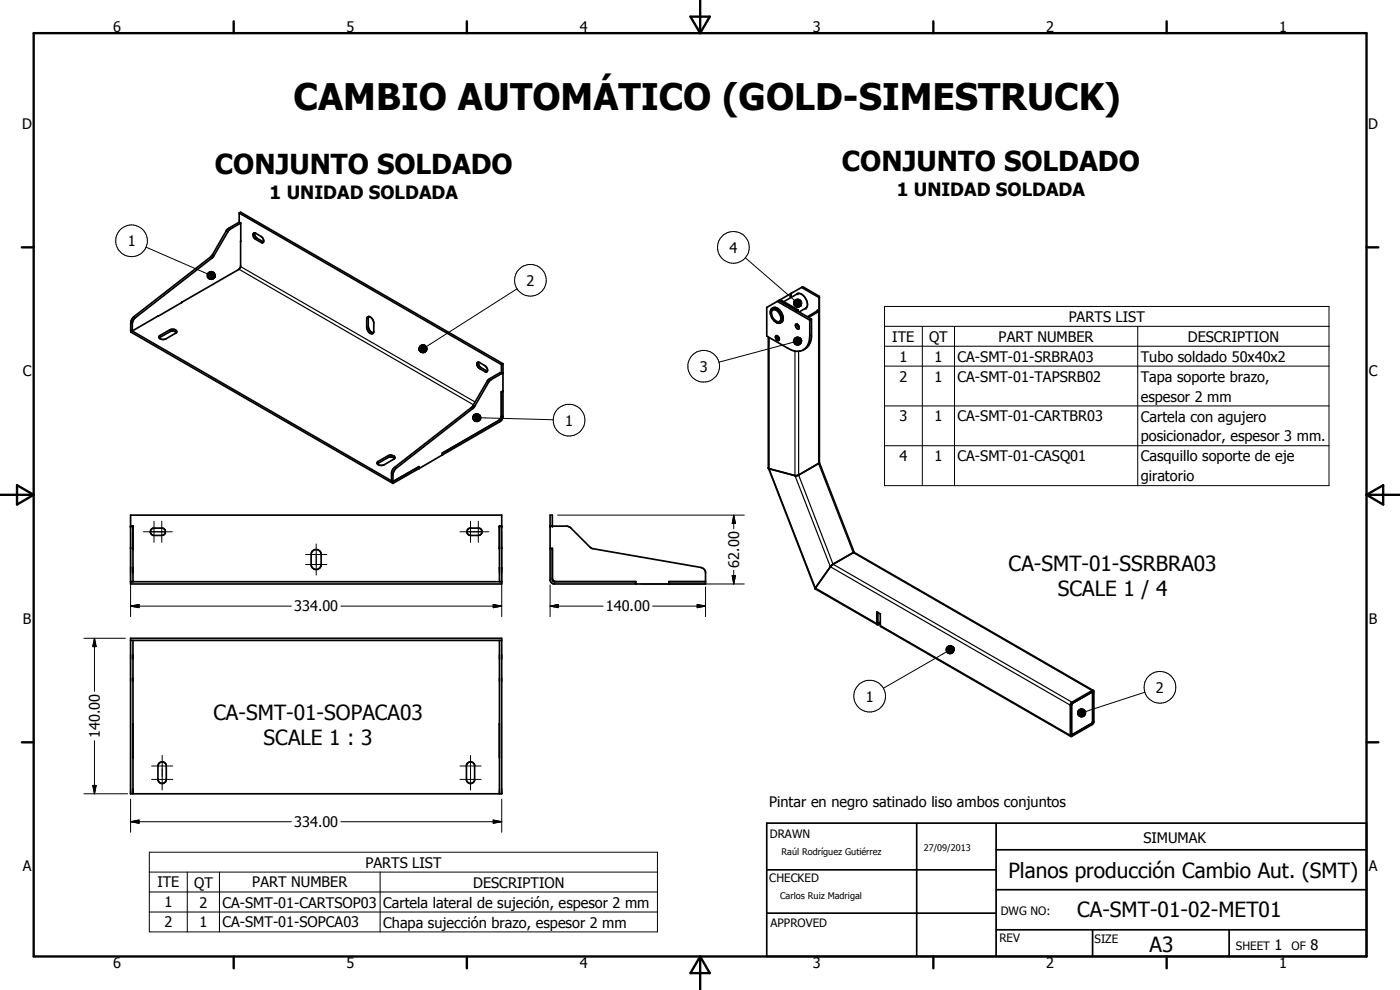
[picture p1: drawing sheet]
<svg xmlns="http://www.w3.org/2000/svg" width="420mm" height="297mm" viewBox="0 0 420 297" stroke-linecap="round" stroke-linejoin="round" font-family="sans-serif">
<g fill="none" stroke="#000" stroke-width=".51">
<path d="M71.8 66.7l-3.7 2.2-4.4 7.6-.6 .7-23.3 18.2-.6 1.5v2.7l78.7 45.4M71.8 63.9v2.7l.5 .3M71.8 63.9l78.7 45.5M71.8 63.9l.4-.2 78.7 45.4M72.3 66.9l-.1 13-.4 .8-24.3 14.2M72.3 66.9l-3.7 2.3-4.8 8.1-23.3 18.2-.8 1.4v2.4M76.1 70h.6l1.6 1a1.25 1.25 0 0 1 .6 1.8l-2.2-1a1.41 1.41 0 0 1-.6-1.8zM76.4 69.9l.1 .8 .4 .5 2.2 1.4M39.2 99.1h.1M39.2 99.1l78.7 45.4M39.2 99l.5 .3M47.4 94.8l.1 .1"/>
<path d="M47.5 94.9l-7.8 4.4M52.9 99.8a1.64 1.64 0 0 0-2-.2l-3.1 1.8M110.1 95.3a1.24 1.24 0 0 1 1.9 .9l.2 .5-.1 3.1a.99 .99 0 0 1-1 .3 .99 .99 0 0 1-.7-.9l-.3-.8zM110.6 95v3.1a1.86 1.86 0 0 0 1.5 1.8M231.4 92.8a1.46 1.46 0 0 1 2.3 .5 2.5 2.5 0 0 1 .4 3.6 2.47 2.47 0 0 1-2.5-1.6l-.4-1.4zM231.7 92.5a2.26 2.26 0 0 1 3.1 1.8 1.86 1.86 0 0 1-.6 2.6M231.7 93.2l.2-.2a2.23 2.23 0 0 1 2.4 2l.1 .6a1 1 0 0 1-.8 1 1 1 0 0 1-1.1-.6 2.52 2.52 0 0 1-.8-2.8zM233.3 90.4l-3.2 1.8v8.6l6.4 3.7a4.4 4.4 0 0 0 4.6 .4M233.3 90.4l9.7 5.7M233.8 90.1l4.8 2.8M233.8 90.1l-.5 .3M233.8 90.1l9.7 5.7"/>
<path d="M234.2 89.9l-.4 .2M234.2 89.9l5.3 3.1M238.6 92.9l.1 .1M238.6 92.9l.5 .3 .2-.2M238.7 93h.4M238.7 93h.6M238.8 97.3h.1a.89 .89 0 0 1 .8 .5 .89 .89 0 0 1-.1 .9 1.06 1.06 0 0 1-.8-1.4zM239.3 97.3l.2 .7 .3 .3M239.3 93v.3M239.3 97.3v.4M239.5 93v.4M239.5 93h-.2"/>
<path d="M239.5 88.1l-.4 .2M239.5 88.1a3.3 3.3 0 0 1 2.6 4.1l-.5 .4M239.5 88.1l-4.3 2.4M240.6 86.2l-6.4 3.7M240.6 86.2l.3-.2 5 3.1v49.7M240.6 86.2l5.2 3.1M242 92.4l-2.2 1.2M243 96.1l-.1 6.3a4 4 0 0 1-1.8 2.5M243.5 95.8v5.2a4.2 4.2 0 0 1-2.4 3.9M243.5 95.8l-.5 .3M245.8 93.4l-3.2 1.8M245.8 89.3v4.1"/>
<path d="M245.8 93.4l-.5-.3 .1 .1-3.1 1.8M245.8 93.4h.1M245.9 89.2l-.1 .1M47.9 100.8l3-1.8a1.38 1.38 0 0 1 2.1 .6l-.1 .3-3 1.7a1.58 1.58 0 0 1-2.2-.4zM143.3 108.8h.6l1.6 .9a1.09 1.09 0 0 1 .4 1.9l-2-1a1.45 1.45 0 0 1-.6-1.8zM143.6 108.7a1.71 1.71 0 0 0 .7 1.6l2 1M150.4 117.6v7.5l-.6 1M150.4 117.6h.1M150.4 117.6l.5-.3-.4 .3M150.5 117.6v7.6l-.2 .6-17.5 10.1v.6M150.5 112.1l-.5-.3-3.6 2.3-4.8 8.1-23.2 18-.5 .6-.4 1.1v2.3l.4 .3M150.5 109.4v2.7"/>
<path d="M150.9 109.1v16l-.2 .8-.7 .6-17.2 10M150.9 111.8l-4 2.5-4.9 8.2-23.3 18.1-.7 1.3-.1 3.1M150.9 111.8l-.4 .3M150.9 109.1l-.4 .3M230.6 101.1v39.3l8.3 2.3 .8-.2 6.2-3.7M232.8 100.8a.82 .82 0 0 1 .9 .4 .82 .82 0 0 1-.1 1 1 1 0 0 1-.8-1.4zM233.2 100.8l.3 .7 .4 .4M113.2 138.7l3.2-1.9a1.28 1.28 0 0 1 2.1 .6l-3.2 2a1.5 1.5 0 0 1-2.1-.4zM118.4 137.6l-.5-.4h-1.3l-3.3 2M125.7 140h.1M125.8 140v.6M125.8 140l-7.9 4.5"/>
<path d="M132.8 136.5l-7 4.1M245.9 138.8l10.5 26.9M39.2 154.6h111.4v20.6h-111.4zM39.2 157.9h.7v16.6M45.5 158.7l.7-.2h2.3a1.1 1.1 0 0 1 1.1 1.1 1.1 1.1 0 0 1-1.1 1.1h-2.3a1.12 1.12 0 0 1-1-.8 1.12 1.12 0 0 1 .3-1.2zM125.7 140.6l-7.8 4.4M125.7 140.5l.1 .1M140.5 158.7l.7-.2h2.3a1.1 1.1 0 0 1 1.1 1.1 1.1 1.1 0 0 1-1.1 1.1h-2.3a1.12 1.12 0 0 1-1-.8 1.12 1.12 0 0 1 .3-1.2zM149.9 157.9v16.6M150.6 157.9h-.8l.1 6.7M165.1 157.9h5l1 .3 6.6 6.4 32.7 5.7 .7 .3 .6 1v3.6h-45.3a1.31 1.31 0 0 1-1.3-1.3v-19.3h.7v3.3M230.6 140.5l14 36.1"/>
<path d="M39.2 174.5h111.4M93.8 165.3a1.51 1.51 0 0 1 1.6-.3 1.51 1.51 0 0 1 1 1.4v3a1.5 1.5 0 0 1-1.5 1.5 1.5 1.5 0 0 1-1.5-1.5v-3zM165.1 164.5h.7v9.5l.3 .5h24.7v.7M165.1 164.6h.7M165.8 173.5l.3 .8 .5 .2M190.7 174.5v.7M200.8 174.5v.7M211.7 174.5h-11v.7M39.2 191.5h111.4v46.7h-111.4zM39.2 192.2h111.4M39.9 192.2v46M149.9 192.2v46"/>
<path d="M263.3 187.4l-18.7-10.7 5.1-7.2 6.5-3.8 71.9 41.5M263.3 187.4l-.2-.3v-3.5l1.1 .6 .1 3.8 57 32.9M263.5 183.8l.1 3.2M263.6 187h.1M264.2 186.6l-.6 .4M264.2 187.1l-.9 .3M149.9 217.2v10M321.6 211.3v.1M321.6 211.1l6.3-3.5v9.1l-.1 .3-6.2 3.5zM327.7 207.6l.1 .1M327.7 207.7l.2 .2v8.6l-.3 .6M327.7 207.7l-5.8 3.3-.3 .5"/>
<path d="M328.1 207.2l.2 .3v9l-.2 .5-6.4 3.9h-.4M328.1 207.2l-.2-.1-6.2 3.6-.4 .5v9.7M47.8 228.9a1.25 1.25 0 0 1 1.4-.2 1.25 1.25 0 0 1 .7 1.1v4a1.25 1.25 0 0 1-1.2 1.3 1.25 1.25 0 0 1-1.3-1.3v-4zM140.4 228.9a1.27 1.27 0 0 1 2 .7v4.5a1.26 1.26 0 0 1-1.2 1 1.26 1.26 0 0 1-1.2-1v-4.5zM321.6 220.3h.3M230.1 247h180v40h-180zM275.1 247v40M298.9 255h111.2M298.9 247v40M230.1 274h68.8M230.1 261h68.8M298.9 279h111.2"/>
<path d="M298.9 267h111.2M327.9 279v8M368.9 279v8"/>
</g>
<g fill="none" stroke="#000" stroke-width=".35">
<path d="M63.1 77.2l.5 .3M63.7 76.5l.5 .2M67.8 69.3l.6 .3M68.7 68.5l.5 .2M72.2 80l70.4 40.6M77.2 71.5l-.5 .3M78.8 72.5l-.5 .2M39.2 96.9l.5 .3M40.2 95l.5 .3M50.9 99v.6M71.7 80.8l70.4 40.7M110.5 95.5l-.4 .2"/>
<path d="M110.5 97.9l-.4 .3M237.2 88.2v1.2M237.5 88v1.2M239.7 97.7v.5M245.3 93.1v.2M245.6 93.5v45.6l10.5 26.7 71.6 41.4M48.1 100.6v.6M144.3 110.3l-.4 .3M146 111.3l-.5 .2M146.1 114.5l.5 .3M147 113.6l.4 .3M230.8 101.3v39.3l13.9 35.8 18.4 10.7"/>
<path d="M238.6 105.3v37.4l10.6 27.4 72 41.5M239.7 105.4v37.1l10.3 26.8 71.7 41.4M243.5 100.5l-.5 .3M113.5 138.4v.6M116.4 136.8v.5M141.4 122.3l.4 .3M142 121.6l.5 .3M149.9 126l.1 .5M150.9 124.9l-.5 .2M117.5 142.1l.4 .3M118.4 140.2l.5 .3M263.5 186.9h.2"/>
<path d="M264.2 187.7l57 32.9M321.6 211.6h.1M321.9 211h.1M327.5 207.8h.1M327.7 217h.1M327.7 207.6l.2 .1M327.9 216.7h.1M321.6 220.4l.1 .1M321.6 220.1h.1"/>
</g>
<g fill="#000">
<circle cx="239.5" cy="88.1" r=".25"/>
<circle cx="242" cy="92.4" r=".25"/>
<circle cx="150.9" cy="111.8" r=".25"/>
<circle cx="150.9" cy="117.3" r=".25"/>
<circle cx="132.8" cy="135.9" r=".25"/>
<circle cx="165.1" cy="157.9" r=".25"/>
<circle cx="165.8" cy="157.9" r=".25"/>
<circle cx="39.9" cy="164.6" r=".25"/>
<circle cx="39.9" cy="217.2" r=".25"/>
<circle cx="39.9" cy="227.2" r=".25"/>
<circle cx="321.6" cy="220.5" r=".25"/>
</g>
<g fill="none" stroke="#000" stroke-width=".3">
<path d="M43.8 74.2l18.4 8M223.7 77.3l14.8 12.8M62.1 82.5l2.4 .7-2.4-.4zM62.1 82.8l2.4 .4-2.3-.1zM62.2 82.3l2.3 .9-2.4-.7zM62.2 83.1l2.3 .1-2.2 .1zM62.2 83.2h2.3M62.3 82l2.2 1.2-2.3-.9zM62.3 83.3l2.2-.1-2 .3zM62.4 81.8l.2-.1 1.9 1.5zM62.4 81.8l2.1 1.4-2.2-1.2zM62.5 83.5l2-.3-1.8 .5z"/>
<path d="M62.6 81.7l.3-.2 1.6 1.7zM62.7 83.7l1.8-.5-1.6 .6zM62.9 81.5l.2-.1 1.4 1.8zM62.9 83.8l1.6-.6zM63.1 81.4h.3l1.1 1.8zM63.2 83.9l1.3-.7-1.1 .7zM63.4 81.4h.3l.8 1.8zM63.4 83.9l1.1-.7zM63.7 81.4l.2 .1 .6 1.7zM63.7 83.9l.8-.7zM63.9 81.5l.3 .2 .3 1.5zM64 83.7l.5-.5z"/>
<path d="M64.2 81.7l.3 1.5zM64.3 81.9l.2 1.3zM64.5 82.1v1.1zM64.5 83.2l-.3 .4zM64.5 83.2l-.1 .2zM64.5 82.3v.9zM64.6 82.6l-.1 .6zM155.2 86.7l-27.2 17.3M238.2 90.7l2.1 1.1-2.1-.8zM238.2 91l2.1 .8-2.1-.5zM238.2 91.3l2.1 .5-2-.3zM238.2 90.5l2.1 1.3-2.1-1.1z"/>
<path d="M238.3 91.5l2 .3-1.9-.1zM238.3 91.7h2M238.3 90.2l.2-.2 1.8 1.8zM238.3 90.2l2 1.6-2.1-1.3zM238.4 91.7l1.9 .1-1.7 .1zM238.5 90l.2-.1 1.6 1.9zM238.6 92.9l.5 .3zM238.6 92.9l.5 .3 .2-.2-.6-.1M238.6 92.9h.1M238.6 91.9l1.7-.1zM238.7 92.9l.4 .3zM238.7 92.9h.1"/>
<path d="M238.7 93l.4 .2zM238.7 89.9l.3-.1 1.3 2zM238.8 93l.3 .2zM238.8 92.1l1.5-.3zM238.8 93h.1M238.9 93l.2 .2zM239 93l.1 .2zM239 93h.1M239 89.8l.3-.1 1 2.1zM239.1 93v.2zM239.1 92.2l1.2-.4zM239.1 93h.1"/>
<path d="M239.2 93l-.1 .2zM239.2 93h.1M239.3 89.7h.3l.7 2.1zM239.3 93l-.2 .2zM239.3 93h.1M239.3 92.2l1-.4zM239.6 89.7l.2 .1 .5 2zM239.6 92.2l.7-.4zM239.8 89.8l.2 .1 .3 1.9zM239.9 92.1l.4-.3zM240 89.9l.2 .1 .1 1.8zM240.1 91.9l.2-.1z"/>
<path d="M240.2 90l.2 .3-.1 1.5zM240.4 90.3l-.1 1.5zM240.5 90.5l-.2 1.3zM240.6 91.3l-.3 .5zM240.6 91.1l-.3 .7zM240.6 90.8l-.3 1zM265.5 91.9h133.4v53.8h-133.4zM265.5 97.9h133.4M276.8 97.9v47.8M286.5 97.9v47.8M341.4 97.9v47.8M125.7 104.5l.2 .8z"/>
<path d="M125.7 104.8l.2 .5zM125.8 104.3l.1 1zM125.8 105.1l.1 .2zM125.9 105.3l.4 .4zM125.9 105.3l.6 .5zM125.9 105.3l.9 .6zM125.9 105.3l1.2 .6zM125.9 105.3l1.4 .5zM125.9 105.3l1.7 .4-.3 .1zM125.9 105.3l1.9 .3-.2 .1zM125.9 105.3l2.1 .1-.2 .2zM125.9 105.3l2.2-.1-.1 .2z"/>
<path d="M125.9 105.3l2.3-.4-.1 .3zM125.9 105.3l2.3-.7v.3zM125.9 105.3l2.3-.9v.2zM125.9 105.3l2.2-1.2 .1 .3zM125.9 105.3l2-1.4 .2 .2zM125.9 105.3l1.8-1.6 .2 .2zM125.9 104v1.3zM125.9 105.5h2.1M125.9 105.3h2.2M126 103.8l.2-.2-.3 1.7zM126 103.8l-.1 1.5zM126.2 103.6l.2-.1-.5 1.8z"/>
<path d="M126.4 103.5l.3-.1-.8 1.9zM126.7 103.4h.3l-1.1 1.9zM127 103.4h.3l-1.4 1.9zM127.3 103.4l.2 .1-1.6 1.8zM127.5 103.5l.2 .2-1.8 1.6zM238.1 102.3l2.5-.3-2.5 .5zM238.1 102.1h2.5M238.1 102.5l2.5-.5-2.4 .8zM238.2 102h2.4l-2.5 .3zM238.2 102.7l-22.4 6M238.2 101.9h2.4M238.2 102.8l2.4-.8-2.3 1z"/>
<path d="M238.2 101.8l2.4 .2h-2.4zM238.3 103l2.3-1-2.1 1.3zM238.4 101.5l.2-.2 2 .7zM238.4 101.5l2.2 .5-2.4-.2zM238.5 103.3l2.1-1.3-1.9 1.4zM238.6 101.3l.2-.1 1.8 .8zM238.7 103.4l1.9-1.4-1.7 1.5zM238.8 101.2l.3-.1 1.5 .9zM238.9 103.5l1.7-1.5-1.4 1.6zM239.1 101.1h.2l1.3 .9zM239.3 101.1l1.3 .9zM239.6 101.1l1 .9z"/>
<path d="M239.8 101.2l.8 .8zM240.1 101.3l.5 .7zM240.3 101.6l.3 .4zM240.6 102l-1.1 1.6h-.3zM240.6 102l-.9 1.5-.2 .1zM240.6 102l-.6 1.4-.3 .1zM240.6 102l-.6 1.4zM240.6 102l-.4 1.3zM240.6 102l-.2 1zM240.6 102l-.1 .8zM240.6 102v.5zM240.6 102v.3z"/>
<path d="M265.5 103.9h133.4M265.5 109.9h133.4M141.9 125.3l.1 .5zM141.9 125.3l.2 .7zM141.9 125.3l.4 .9zM141.9 125.3l.6 1.1zM141.9 125.3l.8 1.2zM141.9 125.3l1.1 1.2h-.3zM141.9 125.3l1.4 1.2h-.3zM141.9 125.3l1.6 1.2h-.2zM141.9 125.3l1.9 1.1-.3 .1zM141.9 125.3l2.1 .9-.2 .2z"/>
<path d="M141.9 125.3l2.3 .7-.2 .2zM141.9 125.3l2.4 .4-.1 .3zM141.9 125.3l2.4 .2v.2zM141.9 125.3l2.4-.1v.3zM141.9 125.3l2.4-.3v.2zM141.9 125.3l2.3-.6 .1 .3zM141.9 125.3l2.1-.8 .2 .2zM141.9 125.3l1.9-1 .2 .2zM141.9 125.3l1.7-1.1 .2 .1zM141.9 125.3l1.4-1.2 .3 .1zM141.9 125v.3zM141.9 125.3l24.1 .6"/>
<path d="M141.9 125.1h2.4M142 124.8l-.1 .5zM142.1 124.5l-.2 .8zM142.3 124.3l.3-.1-.7 1.1zM142.3 124.3l-.4 1zM142.6 124.2l.2-.1-.9 1.2zM142.8 124.1h.3l-1.2 1.2zM143.1 124.1h.2l-1.4 1.2zM265.5 121.8h133.4M265.5 133.7h133.4M39.2 159.4v25.6M43 159.6h8.7"/>
<path d="M46.2 156.4v6.3M48.5 156.4v6.3M138 159.6h8.7M141.2 156.4v6.3M143.5 156.4v6.3M150.6 159.4v25.6M167.3 154.6h56.1M220.2 154.6l.5 2.5h-1zM220.2 154.6v4.1M91.7 166.4h6.4M91.7 169.4h6.4M94.9 163.2v9.4"/>
<path d="M165.1 175.5v9.5M192.4 175.2h31M211.7 176.1v8.9M219.7 172.7h1l-.5 2.5zM220.2 171.1v4.1M25.2 191.5h12.4M28.4 191.5l.5 2.5h-1.1zM28.4 191.5v15.9M39.2 181.9l2.5-.5v.9zM39.2 181.9h48.2M102.3 181.9h48.3M148 181.4l2.6 .5-2.6 .4z"/>
<path d="M165.1 181.9l2.5-.5v.9zM165.1 181.9h15.9M195.9 181.9h15.8M209.2 181.4l2.5 .5-2.5 .4zM283.9 194.9l2.3-.6-2.3 .9zM283.9 194.6l2.3-.3-2.3 .6zM283.9 195.2l2.3-.9-2.2 1.2zM284 194.4l2.2-.1-2.3 .3zM284 195.5l2.2-1.2-2.1 1.4zM284 194.3h2.2M284 195.6l-18.9 10.9M284.1 194.2l.2-.2 1.9 .3z"/>
<path d="M284.1 194.2l2.1 .1-2.2 .1zM284.1 195.7l2.1-1.4-1.9 1.6zM284.3 195.9l1.9-1.6-1.7 1.7zM284.3 194l.3-.2 1.6 .5zM284.6 193.8l.2-.1 1.4 .6zM284.8 193.7l1.4 .6zM285.1 193.7l1.1 .6zM285.4 193.7l.8 .6zM285.6 193.8l.6 .5zM285.8 193.9l.4 .4zM286.2 194.3l-1.4 1.8-.3-.1zM286.2 194.3l-1.2 1.9-.2-.1z"/>
<path d="M286.2 194.3l-.9 1.9h-.3zM286.2 194.3l-.6 1.8-.3 .1zM286.2 194.3l-.4 1.7-.2 .1zM286.2 194.3l-.2 1.5-.2 .2zM286.2 194.3l-.2 1.5zM286.2 194.3v1.3zM286.2 194.3l.1 1.1zM286.2 194.3l.1 .8zM286.2 194.3l.2 .5zM286.2 194.3l.1 .3zM323.4 213.7l.1 .6zM323.4 214l.1 .3z"/>
<path d="M323.5 214.3l.2 .5zM323.5 214.3l.4 .6zM323.5 214.3l.7 .8zM323.5 214.3l.9 .8zM323.5 214.3l1.2 .8zM323.5 214.3l1.4 .8h-.2zM323.5 214.3l1.7 .7-.3 .1zM323.5 214.3l1.9 .5-.2 .2zM323.5 214.3l2.1 .4-.2 .1zM323.5 214.3l2.2 .1-.1 .3zM323.5 214.3l2.3-.1-.1 .2zM323.5 214.3l2.4-.4-.1 .3z"/>
<path d="M323.5 214.3l2.3-.6 .1 .2zM323.5 214.3l2.3-.9v.3zM323.5 214.3l2.1-1.2 .2 .3zM323.5 214.3l1.9-1.3 .2 .1zM323.5 214.3l1.7-1.5 .2 .2zM323.5 213.5v.8zM323.5 214.3h2.3M323.5 213.2l.3-.2-.3 1.3zM323.5 213.2v1.1zM323.8 213l.1-.1-.4 1.4zM323.9 212.9l.3-.2-.7 1.6zM324.2 212.7l.2-.1-.9 1.7z"/>
<path d="M324.4 212.6h.3l-1.2 1.7zM324.7 212.6l.3 .1-1.5 1.6zM325 212.7l.2 .1-1.7 1.5zM343.6 207.7l-17.8 5.8M25.2 238.2h13.1M27.8 235.7h1.1l-.5 2.5zM28.4 222.2v16M39.2 239.8v9.9M45.5 229.8h6.3M45.5 233.8h6.3M48.7 226.7v10.3M138 229.8h6.4"/>
<path d="M138 233.8h6.4M141.2 226.7v10.3M150.6 239.8v9.9M39.2 246.5l2.5-.5v1zM39.2 246.5h48.2M44.8 255.7h152.5v23.9h-152.5zM102.3 246.5h48.3M148 246l2.6 .5-2.6 .5zM44.8 261.7h152.5M44.8 267.6h152.5M44.8 273.6h152.5M56.2 261.7v17.9"/>
<path d="M65.9 261.7v17.9M114.1 261.7v17.9"/>
<circle cx="39.5" cy="72.3" r="4.8"/>
<circle cx="220.1" cy="74.2" r="4.8"/>
<circle cx="159.2" cy="84.1" r="4.8"/>
<circle cx="211.2" cy="109.9" r="4.8"/>
<circle cx="170.8" cy="126.1" r="4.8"/>
<circle cx="261" cy="208.9" r="4.7"/>
<circle cx="348.1" cy="206.2" r="4.8"/>
</g>
<g fill="#000">
<path d="M64.6 82.6l-.1 .6zM64.5 82.3v.9zM64.5 82.1v1.1zM64.3 81.9l.2 1.3zM64.2 81.7l.3 1.5zM63.9 81.5l.3 .2 .3 1.5zM63.7 81.4l.2 .1 .6 1.7zM63.4 81.4h.3l.8 1.8zM63.1 81.4h.3l1.1 1.8zM62.9 81.5l.2-.1 1.4 1.8zM62.6 81.7l.3-.2 1.6 1.7zM62.4 81.8l.2-.1 1.9 1.5z"/>
<path d="M62.4 81.8l2.1 1.4-2.2-1.2zM62.3 82l2.2 1.2-2.3-.9zM62.2 82.3l2.3 .9-2.4-.7zM62.1 82.5l2.4 .7-2.4-.4zM62.5 83.5l2-.3-1.8 .5zM62.7 83.7l1.8-.5-1.6 .6zM62.9 83.8l1.6-.6zM63.2 83.9l1.3-.7-1.1 .7zM63.4 83.9l1.1-.7zM63.7 83.9l.8-.7zM64 83.7l.5-.5zM64.5 83.2l-.3 .4z"/>
<path d="M64.5 83.2l-.1 .2zM238.6 92.9l.5 .3zM238.7 92.9l.4 .3zM238.7 93l.4 .2zM238.8 93l.3 .2zM239.3 93l-.2 .2zM239.2 93l-.1 .2zM239.1 93v.2zM239 93l.1 .2zM238.9 93l.2 .2zM240.6 91.3l-.3 .5zM240.6 91.1l-.3 .7z"/>
<path d="M240.6 90.8l-.3 1zM240.5 90.5l-.2 1.3zM240.4 90.3l-.1 1.5zM240.2 90l.2 .3-.1 1.5zM240 89.9l.2 .1 .1 1.8zM239.8 89.8l.2 .1 .3 1.9zM239.6 89.7l.2 .1 .5 2zM239.3 89.7h.3l.7 2.1zM239 89.8l.3-.1 1 2.1zM238.7 89.9l.3-.1 1.3 2zM238.5 90l.2-.1 1.6 1.9zM238.3 90.2l.2-.2 1.8 1.8z"/>
<path d="M238.3 90.2l2 1.6-2.1-1.3zM238.2 90.5l2.1 1.3-2.1-1.1zM238.2 90.7l2.1 1.1-2.1-.8zM238.2 91l2.1 .8-2.1-.5zM238.2 91.3l2.1 .5-2-.3zM238.4 91.7l1.9 .1-1.7 .1zM238.6 91.9l1.7-.1zM238.8 92.1l1.5-.3zM239.1 92.2l1.2-.4zM239.3 92.2l1-.4zM239.6 92.2l.7-.4zM239.9 92.1l.4-.3z"/>
<path d="M240.1 91.9l.2-.1zM125.9 105.3l.4 .4zM125.9 105.3l.6 .5zM125.9 105.3l.9 .6zM125.9 105.3l1.2 .6zM125.9 105.3l1.4 .5zM125.9 105.3l1.7 .4-.3 .1zM125.9 105.3l1.9 .3-.2 .1zM125.9 105.3l2.3-.7v.3zM125.9 105.3l2.3-.9v.2zM125.9 105.3l2.2-1.2 .1 .3zM125.9 105.3l2-1.4 .2 .2z"/>
<path d="M125.9 105.3l1.8-1.6 .2 .2zM127.5 103.5l.2 .2-1.8 1.6zM127.3 103.4l.2 .1-1.6 1.8zM127 103.4h.3l-1.4 1.9zM126.7 103.4h.3l-1.1 1.9zM126.4 103.5l.3-.1-.8 1.9zM126.2 103.6l.2-.1-.5 1.8zM126 103.8l.2-.2-.3 1.7zM126 103.8l-.1 1.5zM125.9 104v1.3zM125.8 104.3l.1 1zM125.7 104.5l.2 .8z"/>
<path d="M125.7 104.8l.2 .5zM125.8 105.1l.1 .2zM240.3 101.6l.3 .4zM240.1 101.3l.5 .7zM239.8 101.2l.8 .8zM239.6 101.1l1 .9zM239.3 101.1l1.3 .9zM239.1 101.1h.2l1.3 .9zM238.8 101.2l.3-.1 1.5 .9zM238.6 101.3l.2-.1 1.8 .8zM238.4 101.5l.2-.2 2 .7zM238.4 101.5l2.2 .5-2.4-.2z"/>
<path d="M238.1 102.3l2.5-.3-2.5 .5zM238.1 102.5l2.5-.5-2.4 .8zM238.2 102.8l2.4-.8-2.3 1zM238.3 103l2.3-1-2.1 1.3zM238.5 103.3l2.1-1.3-1.9 1.4zM238.7 103.4l1.9-1.4-1.7 1.5zM238.9 103.5l1.7-1.5-1.4 1.6zM240.6 102l-1.1 1.6h-.3zM240.6 102l-.9 1.5-.2 .1zM240.6 102l-.6 1.4-.3 .1zM240.6 102l-.6 1.4zM240.6 102l-.4 1.3z"/>
<path d="M240.6 102l-.2 1zM240.6 102l-.1 .8zM240.6 102v.5zM240.6 102v.3zM141.9 125.3l.1 .5zM141.9 125.3l.2 .7zM141.9 125.3l.4 .9zM141.9 125.3l.6 1.1zM141.9 125.3l.8 1.2zM141.9 125.3l1.1 1.2h-.3zM141.9 125.3l1.4 1.2h-.3zM141.9 125.3l1.6 1.2h-.2z"/>
<path d="M141.9 125.3l1.9 1.1-.3 .1zM141.9 125.3l2.1 .9-.2 .2zM141.9 125.3l2.3 .7-.2 .2zM141.9 125.3l2.4 .4-.1 .3zM141.9 125.3l2.4 .2v.2zM141.9 125.3l2.3-.6 .1 .3zM141.9 125.3l2.1-.8 .2 .2zM141.9 125.3l1.9-1 .2 .2zM141.9 125.3l1.7-1.1 .2 .1zM141.9 125.3l1.4-1.2 .3 .1zM143.1 124.1h.2l-1.4 1.2zM142.8 124.1h.3l-1.2 1.2z"/>
<path d="M142.6 124.2l.2-.1-.9 1.2zM142.3 124.3l.3-.1-.7 1.1zM142.3 124.3l-.4 1zM142.1 124.5l-.2 .8zM142 124.8l-.1 .5zM141.9 125v.3zM220.2 154.6l.5 2.5h-1zM219.7 172.7h1l-.5 2.5zM28.4 191.5l.5 2.5h-1.1zM39.2 181.9l2.5-.5v.9zM148 181.4l2.6 .5-2.6 .4zM165.1 181.9l2.5-.5v.9z"/>
<path d="M209.2 181.4l2.5 .5-2.5 .4zM285.8 193.9l.4 .4zM285.6 193.8l.6 .5zM285.4 193.7l.8 .6zM285.1 193.7l1.1 .6zM284.8 193.7l1.4 .6zM284.6 193.8l.2-.1 1.4 .6zM284.3 194l.3-.2 1.6 .5zM283.9 194.6l2.3-.3-2.3 .6zM283.9 194.9l2.3-.6-2.3 .9zM283.9 195.2l2.3-.9-2.2 1.2zM284 195.5l2.2-1.2-2.1 1.4z"/>
<path d="M284.1 195.7l2.1-1.4-1.9 1.6zM284.3 195.9l1.9-1.6-1.7 1.7zM286.2 194.3l-1.4 1.8-.3-.1zM286.2 194.3l-1.2 1.9-.2-.1zM286.2 194.3l-.9 1.9h-.3zM286.2 194.3l-.6 1.8-.3 .1zM286.2 194.3l-.4 1.7-.2 .1zM286.2 194.3l-.2 1.5-.2 .2zM286.2 194.3l-.2 1.5zM286.2 194.3v1.3zM286.2 194.3l.1 1.1zM286.2 194.3l.1 .8z"/>
<path d="M286.2 194.3l.2 .5zM286.2 194.3l.1 .3zM323.5 214.3l.2 .5zM323.5 214.3l.4 .6zM323.5 214.3l.7 .8zM323.5 214.3l.9 .8zM323.5 214.3l1.2 .8zM323.5 214.3l1.4 .8h-.2zM323.5 214.3l1.7 .7-.3 .1zM323.5 214.3l1.9 .5-.2 .2zM323.5 214.3l2.1 .4-.2 .1zM323.5 214.3l2.3-.6 .1 .2z"/>
<path d="M323.5 214.3l2.3-.9v.3zM323.5 214.3l2.1-1.2 .2 .3zM323.5 214.3l1.9-1.3 .2 .1zM323.5 214.3l1.7-1.5 .2 .2zM325 212.7l.2 .1-1.7 1.5zM324.7 212.6l.3 .1-1.5 1.6zM324.4 212.6h.3l-1.2 1.7zM324.2 212.7l.2-.1-.9 1.7zM323.9 212.9l.3-.2-.7 1.6zM323.8 213l.1-.1-.4 1.4zM323.5 213.2l.3-.2-.3 1.3zM323.5 213.2v1.1z"/>
<path d="M323.5 213.5v.8zM323.4 213.7l.1 .6zM323.4 214l.1 .3zM27.8 235.7h1.1l-.5 2.5zM39.2 246.5l2.5-.5v1zM148 246l2.6 .5-2.6 .5z"/>
</g>
<g fill="none" stroke="#000" stroke-width=".71">
<path d="M10.1 9.9h400v277.1h-400zM70.1 6.4v3.5M140.1 6.4v3.5M207.2 5h5.8l-2.9 4.9zM210.1 0v9.9M280.1 6.4v3.5M350.1 6.4v3.5M6.6 74.2h3.5M410.1 74.2h3.6M.1 148.5h10M5.1 145.6l5 2.9-5 2.9zM410.1 148.5h10"/>
<path d="M410.1 148.5l5-2.9v5.8zM6.6 222.7h3.5M410.1 222.7h3.6M70.1 287v3.5M140.1 287v3.5M210.1 287v10M210.1 287l2.9 5h-5.8zM280.1 287v3.5M350.1 287v3.5"/>
</g>
<path d="M125.9 105.1h2.3" fill="none" stroke="#000" stroke-width=".42"/>
<path d="M62.1 83h2.4M323.5 214.5h2.2M323.5 214.1h2.4" fill="none" stroke="#000" stroke-width=".38"/>
<path d="M62.3 83.4h2.2M283.9 194.5h2.3M284.1 194.1h2.1" fill="none" stroke="#000" stroke-width=".34"/>
<text font-size="11" x="88.1" y="33">CAMBIO AUTOMÁTICO (GOLD-SIMESTRUCK)</text>
<g font-size="8.2">
<text x="64.5" y="52.2">CONJUNTO SOLDADO</text>
<text x="252.7" y="51.4">CONJUNTO SOLDADO</text>
</g>
<g font-size="6.3">
<text x="302.7" y="171.2">CA-SMT-01-SSRBRA03</text>
<text x="317.5" y="178.7">SCALE 1 / 4</text>
<text x="64" y="216">CA-SMT-01-SOPACA03</text>
<text x="79.1" y="223.5">SCALE 1 : 3</text>
<text x="302.6" y="263.3">Planos producción Cambio Aut. (SMT)</text>
<text x="323.3" y="275.1">CA-SMT-01-02-MET01</text>
<text x="345" y="285.6">A3</text>
</g>
<g font-size="5.5">
<text x="80.9" y="59.6">1 UNIDAD SOLDADA</text>
<text x="269.1" y="58.7">1 UNIDAD SOLDADA</text>
</g>
<g font-size="4.4">
<text x="34" y="9.6">6</text>
<text x="104" y="9.6">5</text>
<text x="174" y="9.6">4</text>
<text x="244" y="9.6">3</text>
<text x="313.9" y="9.6">2</text>
<text x="383.9" y="9.6">1</text>
<text x="6.7" y="38.7">D</text>
<text x="410.6" y="38.7">D</text>
<text x="38.3" y="73.9">1</text>
<text x="218.9" y="75.9">4</text>
<text x="158" y="85.8">2</text>
<text x="320.7" y="96.6">PARTS LIST</text>
<text x="267.8" y="102.5">ITE</text>
<text x="278.8" y="102.6">QT</text>
<text x="299.7" y="102.5">PART NUMBER</text>
<text x="356.5" y="102.6">DESCRIPTION</text>
<text x="6.8" y="112.9">C</text>
<text x="210" y="111.5">3</text>
<text x="269.9" y="108.5">1</text>
<text x="280.4" y="108.5">1</text>
<text x="287.3" y="108.5">CA-SMT-01-SRBRA03</text>
<text x="342.3" y="108.5">Tubo soldado 50x40x2</text>
<text x="410.8" y="112.9">C</text>
<text x="269.9" y="114.5">2</text>
<text x="280.4" y="114.5">1</text>
<text x="287.3" y="114.5">CA-SMT-01-TAPSRB02</text>
<text x="342.3" y="114.5">Tapa soporte brazo,</text>
<text x="342.3" y="120.5">espesor 2 mm</text>
<text x="169.6" y="127.7">1</text>
<text x="269.9" y="126.4">3</text>
<text x="280.4" y="126.4">1</text>
<text x="287.3" y="126.4">CA-SMT-01-CARTBR03</text>
<text x="342.3" y="126.5">Cartela con agujero</text>
<text x="342.3" y="132.5">posicionador, espesor 3 mm.</text>
<text x="269.9" y="138.3">4</text>
<text x="280.4" y="138.3">1</text>
<text x="287.3" y="138.4">CA-SMT-01-CASQ01</text>
<text x="342.3" y="138.4">Casquillo soporte de eje</text>
<text x="342.3" y="144.4">giratorio</text>
<text x="221.8" y="170.3" transform="rotate(-90 221.8 170.3)">62.00</text>
<text x="88.3" y="183.4">334.00</text>
<text x="181.8" y="183.4">140.00</text>
<text x="6.9" y="187.2">B</text>
<text x="410.8" y="187.2">B</text>
<text x="346.9" y="207.9">2</text>
<text x="259.8" y="210.5">1</text>
<text x="30" y="221.5" transform="rotate(-90 30 221.5)">140.00</text>
<text x="230.8" y="242">Pintar en negro satinado liso ambos conjuntos</text>
<text x="88.3" y="248.2">334.00</text>
<text x="343.1" y="252.9">SIMUMAK</text>
<text x="6.8" y="261.5">A</text>
<text x="109.7" y="260.3">PARTS LIST</text>
<text x="410.8" y="261.5">A</text>
<text x="47.2" y="266.2">ITE</text>
<text x="58.2" y="266.3">QT</text>
<text x="75.7" y="266.2">PART NUMBER</text>
<text x="142" y="266.3">DESCRIPTION</text>
<text x="49.3" y="272.2">1</text>
<text x="59.8" y="272.3">2</text>
<text x="66.7" y="272.3">CA-SMT-01-CARTSOP03</text>
<text x="115" y="272.4">Cartela lateral de sujeción, espesor 2 mm</text>
<text x="49.3" y="278.3">2</text>
<text x="59.8" y="278.2">1</text>
<text x="66.7" y="278.3">CA-SMT-01-SOPCA03</text>
<text x="115" y="278.4">Chapa sujección brazo, espesor 2 mm</text>
<text x="382.5" y="285">1</text>
<text x="393.3" y="285">8</text>
<text x="34" y="290.6">6</text>
<text x="104" y="290.6">5</text>
<text x="174" y="290.6">4</text>
<text x="244" y="290.6">3</text>
<text x="313.9" y="290.6">2</text>
<text x="383.9" y="290.6">1</text>
</g>
<g font-size="3.5">
<text x="231" y="251.5">DRAWN</text>
<text x="230.9" y="264.6">CHECKED</text>
<text x="300.3" y="274.5">DWG NO:</text>
<text x="231.3" y="278.3">APPROVED</text>
<text x="299.9" y="282.6">REV</text>
<text x="328.5" y="283.1">SIZE</text>
<text x="370.9" y="285">SHEET</text>
<text x="387.6" y="285">OF</text>
</g>
<g font-size="2.7">
<text x="234.5" y="256.6">Raúl Rodríguez Gutiérrez</text>
<text x="277.2" y="255.3">27/09/2013</text>
<text x="234.1" y="269.7">Carlos Ruiz Madrigal</text>
</g>
</svg>
